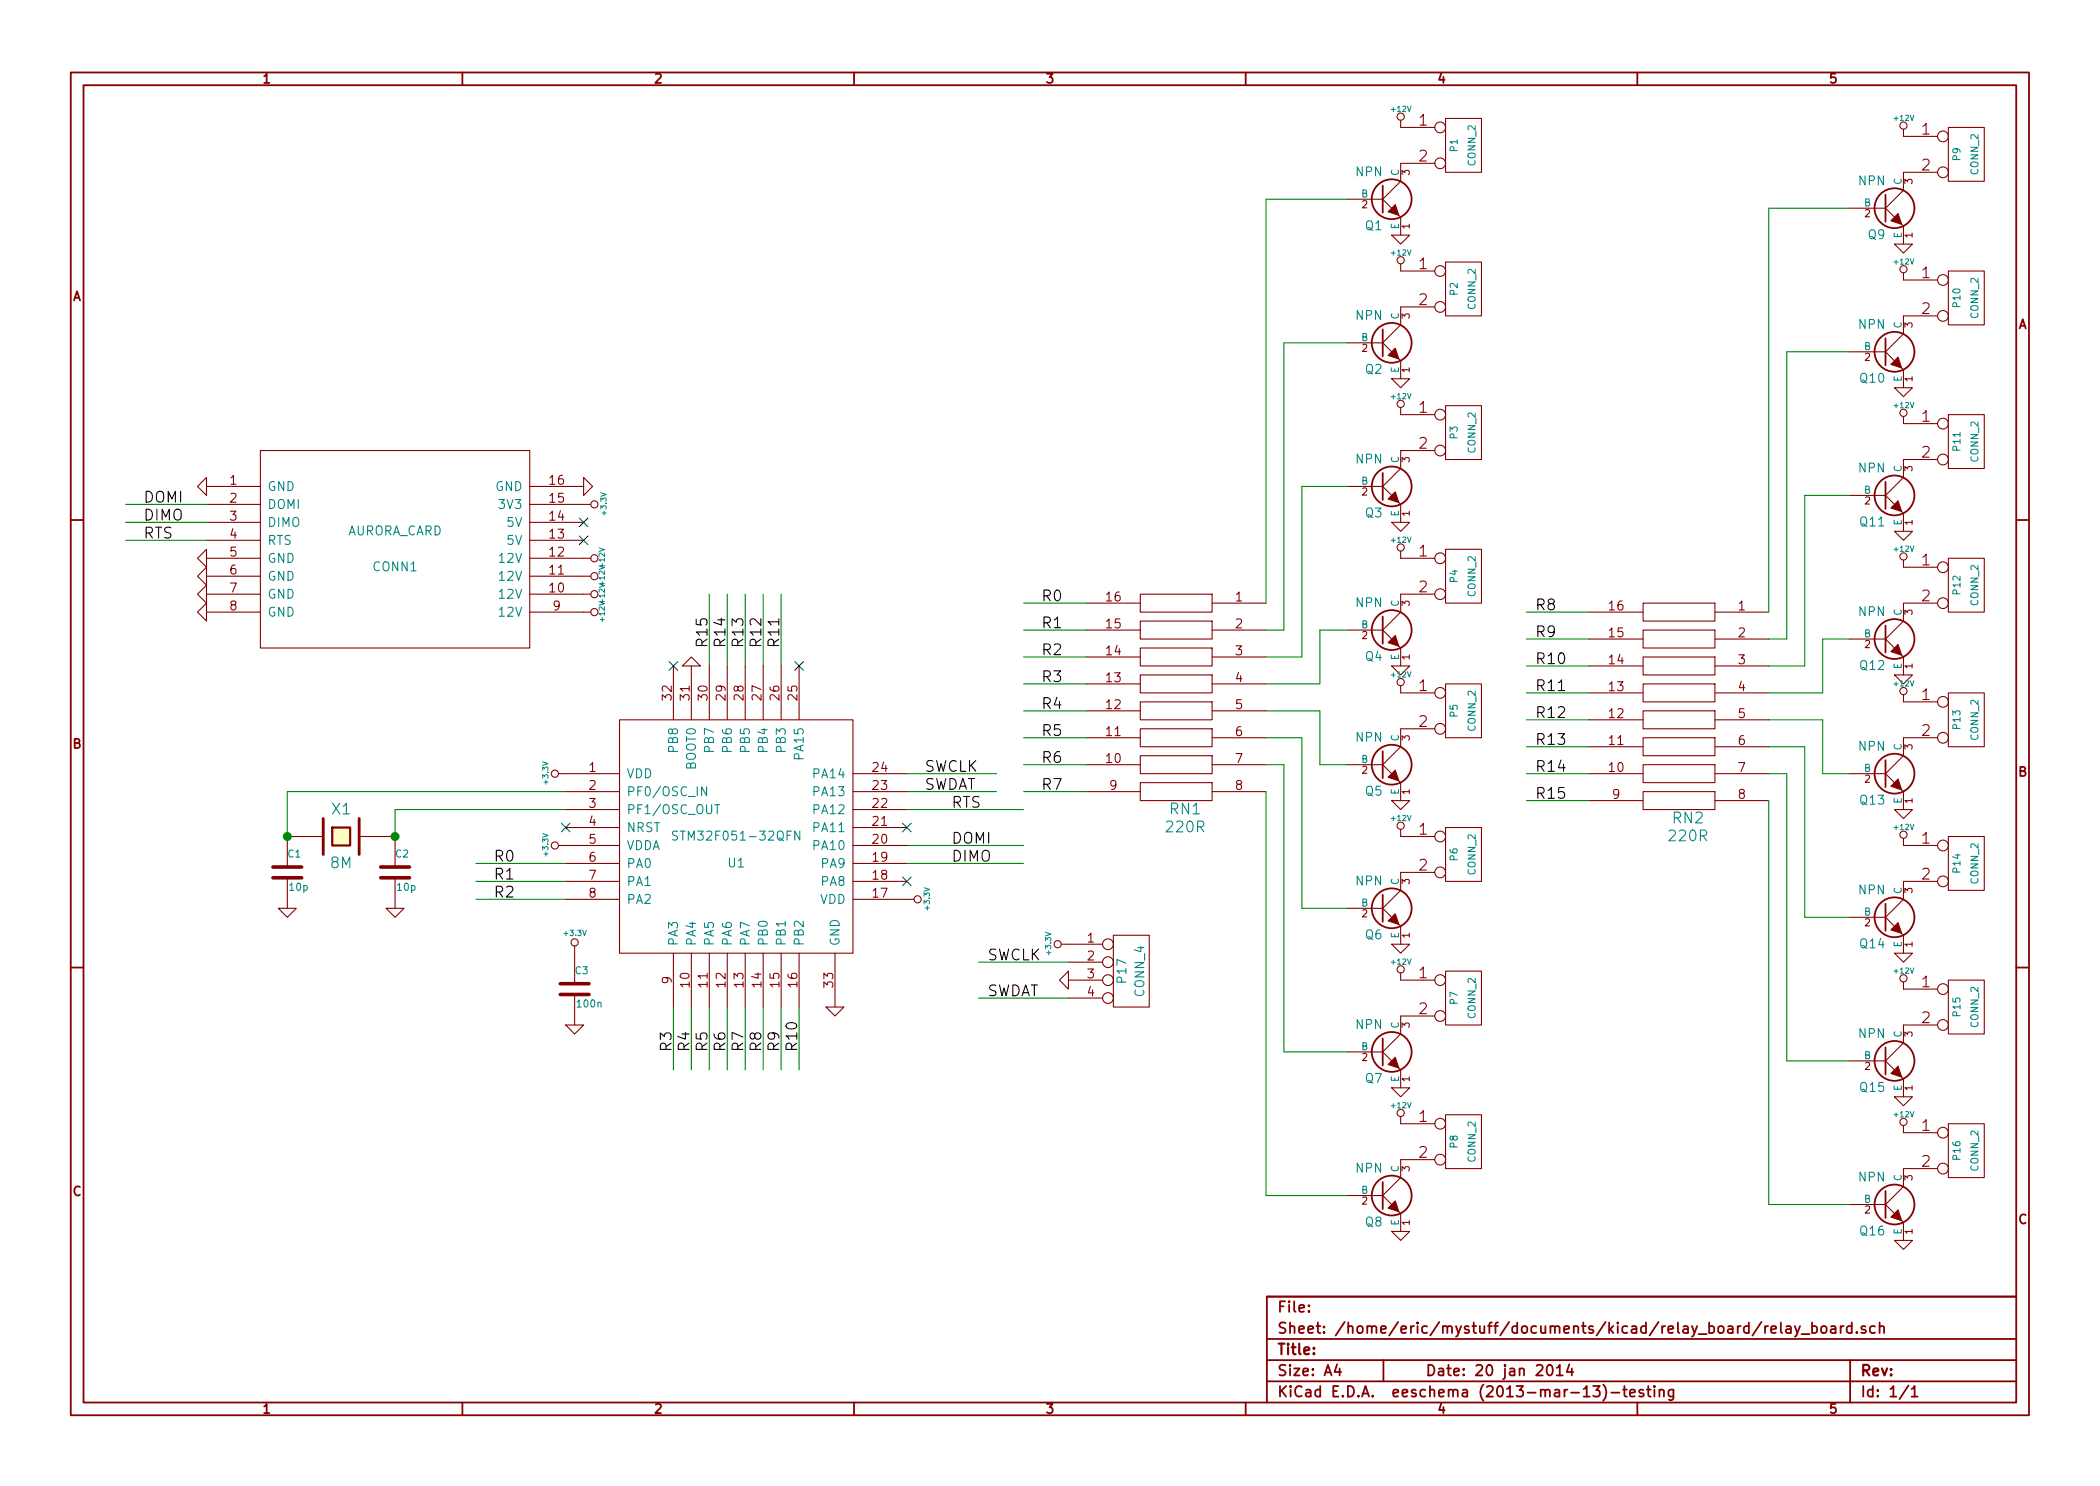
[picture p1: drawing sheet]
<svg xmlns="http://www.w3.org/2000/svg" width="297mm" height="210mm" viewBox="0 0 297 210" stroke-linecap="round" stroke-linejoin="round" font-family="sans-serif">
<g fill="none" stroke="#840000" stroke-width=".25">
<path d="M10 10.3h277v189.9h-277zM11.8 12.1h273.4v186.3h-273.4zM65.4 10.3v1.8M120.8 10.3v1.8M176.2 10.3v1.8M231.6 10.3v1.8M195.6 26.3v3.8M266.7 27.6v3.8M195.6 46.6v3.8M266.7 47.9v3.8M10 73.6h1.8M195.6 66.9v3.8"/>
<path d="M266.7 68.2v3.8M285.2 73.6h1.8M195.6 87.2v3.9M266.7 88.5v3.8M195.6 106.3v3.8M266.7 107.6v3.8M10 136.9h1.8M195.6 126.6v3.8M266.7 127.9v3.8M285.2 136.9h1.8M195.6 146.9v3.8M266.7 148.2v3.8"/>
<path d="M195.6 167.3v3.8M266.7 168.5v3.8M65.4 198.4v1.8M120.8 198.4v1.8M176.2 198.4v1.8M179.2 192.5h106M179.2 195.4h106M179.2 189.5h106M185.1 185.5h.1l-.1 .1v-.1v.1M185.1 184.7l.1 .1h-.1v-.1v.1M189.1 193l-.3 1.1h.9M189.5 193.6v1"/>
<path d="M195.7 192.5v2.9M218.9 193.3a.35 .35 0 0 1 .4-.2 .35 .35 0 0 1 .3 .3 .77 .77 0 0 1-.5 1.2 .9 .9 0 0 1-.2-1.3zM220.2 193.5l.4-.4v1.5M220.2 194.6h.9M222 193l-.4 1.1h1M222.3 193.6v1M225.3 196.1h1l-.5 .6 .4 .1 .1 .2-.1 .5-.2 .1h-.4l-.3-.1M226.8 195.9a1.71 1.71 0 0 1 0 2.3M227.9 197h1.2M229.6 196.6h.5M229.8 196.1v1.3l.2 .2h.1M230.6 197.1l.7-.1-.1-.3-.4-.1-.2 .2v.7l.2 .1 .4-.1"/>
<path d="M231.6 198.4v1.8M232.4 196.7a.37 .37 0 0 0-.5 .1v.1a.54 .54 0 0 0 .5 .3l.1 .1-.1 .2-.1 .1-.4-.1M232.9 196.6h.6M233.1 196.1v1.3l.2 .2h.2M234 196.1l-.1 .1 .1 .1 .1-.1-.1-.1v.2M234 196.6v1M234.7 196.7a.38 .38 0 0 1 .7 .1v.8M234.7 196.6v1M236.7 196.6v1.2a.39 .39 0 0 1-.6 .2M236.7 196.7l-.4-.1-.3 .3 .1 .6 .2 .1 .4-.1M249.1 187l-1.2 2M249.7 187.6v1"/>
<path d="M250.1 187.6l-.3 .1-.1 .2M250.5 188.1l.7-.1v-.3l-.5-.1-.2 .2 .1 .7 .1 .1 .5-.1M251.9 187.1v1.3l.2 .2M252.7 187.7l.1-.1 .5 .1v.9M253.3 188l-.5 .1-.2 .2 .1 .2 .1 .1 .5-.1M253.9 187.6l.3 1M254.6 187.6l-.5 1.4-.2 .1M254.8 188.8h1.2M256.3 187.7a.48 .48 0 0 1 .6 .1l.1 .1-.1 .6a.48 .48 0 0 1-.6 0M256.3 187.1v1.5M257.7 187.8a.41 .41 0 0 1 .7 .1v.4a.41 .41 0 0 1-.4 .3 .41 .41 0 0 1-.4-.3zM259 187.7l.2-.1 .4 .1v.9"/>
<path d="M259.6 188l-.4 .1-.3 .2 .1 .2 .2 .1 .4-.1M260.3 187.6v1M260.8 187.6l-.3 .1-.2 .2M261.7 192.5v5.9M261.9 187.7l-.4-.1-.3 .3 .1 .6 .2 .1 .4-.1M261.9 187.1v1.5M262.6 188.5h.1l-.1 .1v-.1v.1M263.9 187.7a.37 .37 0 0 0-.6 .1v.1a.54 .54 0 0 0 .6 .3v.1v.2l-.2 .1-.4-.1M265.2 187.7l-.4-.1-.3 .3 .1 .6 .2 .1 .4-.1M265.9 187.8a.38 .38 0 0 1 .6 0v.8M265.9 187.1v1.5M270 196l-1.3 2"/>
<path d="M270.4 196.5l.4-.4v1.5M270.4 197.6h.8M285.2 183.5h-106v14.9"/>
<circle cx="196.8" cy="28.2" r="2.82"/>
<circle cx="268" cy="29.5" r="2.82"/>
<circle cx="196.8" cy="48.5" r="2.82"/>
<circle cx="268" cy="49.8" r="2.82"/>
<circle cx="196.8" cy="68.8" r="2.82"/>
<circle cx="268" cy="70.1" r="2.82"/>
<circle cx="196.8" cy="89.1" r="2.82"/>
<circle cx="268" cy="90.4" r="2.82"/>
<circle cx="196.8" cy="108.2" r="2.82"/>
<circle cx="268" cy="109.5" r="2.82"/>
<circle cx="196.8" cy="128.5" r="2.82"/>
<circle cx="268" cy="129.8" r="2.82"/>
<circle cx="196.8" cy="148.8" r="2.82"/>
<circle cx="268" cy="150.1" r="2.82"/>
<circle cx="196.8" cy="169.2" r="2.82"/>
<circle cx="268" cy="170.4" r="2.82"/>
</g>
<g fill="none" stroke="#840000" stroke-width=".15">
<path d="M198.1 17v1h4.8M204.5 16.8h5v7.6h-5zM269.2 18.3v1h4.9M275.6 18h5.1v7.6h-5.1zM190.5 28.2h5.1M195.6 28.2l1.2 1.3M196.8 33.3h2.6l-1.3 1.2zM197.9 30.5l.2 .2v2.6M198.1 37.3v1h4.8M202.9 23.1h-4.8v2.5l-2.5 2.6M204.5 37.1h5v7.6h-5zM261.6 29.5h5.1"/>
<path d="M266.7 29.5l1.3 1.2M268 34.5h2.5l-1.3 1.3zM269 31.7l.2 .3v2.5M269.2 38.6v1h4.9M274.1 24.4h-4.9v2.5l-2.5 2.6M275.6 38.3h5.1v7.7h-5.1zM190.5 48.5h5.1M195.6 48.5l1.2 1.3M196.8 53.6h2.6l-1.3 1.3zM197.9 50.8l.2 .2v2.6M198.1 57.7v1h4.8M202.9 43.4h-4.8v2.6l-2.5 2.5"/>
<path d="M204.5 57.4h5v7.6h-5zM261.6 49.8h5.1M266.7 49.8l1.3 1.2M268 54.9h2.5l-1.3 1.2zM269 52.1l.2 .2v2.6M269.2 58.9v1h4.9M274.1 44.7h-4.9v2.5l-2.5 2.6M275.6 58.7h5.1v7.6h-5.1zM27.9 68.8l1.3-1.2v2.5zM29.2 77.7v2.6l-1.3-1.3zM29.2 68.8h7.6M29.2 71.4h7.6"/>
<path d="M29.2 73.9h7.6M29.2 76.4h7.6M29.2 79h7.6M36.8 63.7h38.1v28h-38.1zM74.9 71.4h8.7M74.9 79h8.7M74.9 68.8h7.6M74.9 73.9h7.6M74.9 76.4h7.6M82.5 67.6l1.3 1.2-1.3 1.3zM190.5 68.8h5.1M195.6 68.8l1.2 1.3"/>
<path d="M196.8 73.9h2.6l-1.3 1.3zM197.9 71.1l.2 .3v2.5M198.1 78v1h4.8M202.9 63.7h-4.8v2.6l-2.5 2.5M204.5 77.7h5v7.6h-5zM261.6 70.1h5.1M266.7 70.1l1.3 1.3M268 75.2h2.5l-1.3 1.2zM269 72.4l.2 .2v2.6M269.2 79.2v1.1h4.9M274.1 65h-4.9v2.6l-2.5 2.5M275.6 79h5.1v7.6h-5.1z"/>
<path d="M27.9 86.6l1.3-1.3v2.6zM27.9 84.1l1.3-1.3v2.5zM29.2 80.3v2.5l-1.3-1.3zM29.2 81.5h7.6M29.2 84.1h7.6M29.2 86.6h7.6M74.9 81.5h8.7M74.9 84.1h8.7M74.9 86.6h8.7M95.2 94.2v7.6M97.8 93l1.3 1.2h-2.6zM97.8 94.2v7.6"/>
<path d="M100.3 94.2v7.6M102.9 94.2v7.6M105.4 94.2v7.6M107.9 94.2v7.6M110.5 94.2v7.6M113 94.2v7.6M153.7 85.3h7.6M153.7 89.1h7.6M153.7 93h7.6M153.7 96.8h7.6M161.3 99.3h10.1v2.5h-10.1zM161.3 95.5h10.1v2.5h-10.1z"/>
<path d="M161.3 91.7h10.1v2.5h-10.1zM161.3 87.9h10.1v2.5h-10.1zM161.3 84.1h10.1v2.5h-10.1zM171.4 85.3h7.7M171.4 89.1h7.7M171.4 93h7.7M171.4 96.8h7.7M190.5 89.1h5.1M195.6 89.1l1.2 1.3M196.8 94.2h2.6l-1.3 1.3zM197.9 91.4l.2 .3v2.5M198.1 97v1h4.8"/>
<path d="M202.9 84.1h-4.8v2.5l-2.5 2.5M204.5 96.8h5v7.6h-5zM224.8 86.6h7.6M224.8 98h7.6M224.8 90.4h7.6M224.8 94.2h7.6M232.4 96.8h10.2v2.5h-10.2zM232.4 93h10.2v2.5h-10.2zM232.4 89.1h10.2v2.6h-10.2zM232.4 85.3h10.2v2.6h-10.2zM242.6 86.6h7.6M242.6 98h7.6"/>
<path d="M242.6 90.4h7.6M242.6 94.2h7.6M261.6 90.4h5.1M266.7 90.4l1.3 1.3M268 95.5h2.5l-1.3 1.3zM269 92.7l.2 .3v2.5M269.2 98.3v1h4.9M274.1 85.3h-4.9v2.6l-2.5 2.5M275.6 98h5.1v7.7h-5.1zM45.7 118.4h-5.1v4.3M50.8 118.4h5.1v4.3M79 109.5h8.6"/>
<path d="M79 119.6h8.6M80 112h7.6M80 114.5h7.6M80 117.1h7.6M87.6 101.8h33v33.1h-33zM120.6 109.5h7.7M120.6 112h7.7M120.6 114.5h7.7M120.6 117.1h7.7M120.6 119.6h7.7M153.7 112h7.6M153.7 100.6h7.6"/>
<path d="M153.7 104.4h7.6M153.7 108.2h7.6M161.3 110.7h10.1v2.6h-10.1zM161.3 106.9h10.1v2.6h-10.1zM161.3 103.1h10.1v2.6h-10.1zM171.4 112h7.7M171.4 100.6h7.7M171.4 104.4h7.7M171.4 108.2h7.7M190.5 108.2h5.1M195.6 108.2l1.2 1.3M196.8 113.3h2.6l-1.3 1.2z"/>
<path d="M197.9 110.5l.2 .2v2.6M198.1 117.3v1.1h4.8M202.9 103.1h-4.8v2.6l-2.5 2.5M204.5 117.1h5v7.6h-5zM224.8 109.5h7.6M224.8 101.8h7.6M224.8 105.7h7.6M224.8 113.3h7.6M232.4 112h10.2v2.5h-10.2zM232.4 108.2h10.2v2.5h-10.2zM232.4 104.4h10.2v2.5h-10.2zM232.4 100.6h10.2v2.5h-10.2z"/>
<path d="M242.6 109.5h7.6M242.6 101.8h7.6M242.6 105.7h7.6M242.6 113.3h7.6M261.6 109.5h5.1M266.7 109.5l1.3 1.2M268 114.5h2.5l-1.3 1.3zM269 111.8l.2 .2v2.5M269.2 118.6v1h4.9M274.1 104.4h-4.9v2.5l-2.5 2.6M275.6 118.4h5.1v7.6h-5.1zM39.4 128.5h2.5l-1.3 1.3z"/>
<path d="M40.6 124.2v4.3M54.6 128.5h2.5l-1.2 1.3zM55.9 124.2v4.3M80 122.2h7.6M80 124.7h7.6M80 127.2h7.6M81.3 133.9v5.3M95.2 134.9v7.6M97.8 134.9v7.6M100.3 134.9v7.6M102.9 134.9v7.6M105.4 134.9v7.6"/>
<path d="M107.9 134.9v7.6M110.5 134.9v7.6M113 134.9v7.6M118.1 134.9v7.6M120.6 127.2h8.7M120.6 122.2h7.7M120.6 124.7h7.7M150.1 133.6h5.9M151.1 137.4v2.5l-1.2-1.2zM151.1 138.7h4.9M151.1 136.1h4.9M157.5 132.3h5.1v10.2h-5.1z"/>
<path d="M190.5 128.5h5.1M195.6 128.5l1.2 1.3M196.8 133.6h2.6l-1.3 1.3zM197.9 130.8l.2 .3v2.5M198.1 137.7v1h4.8M202.9 123.4h-4.8v2.6l-2.5 2.5M204.5 137.4h5v7.6h-5zM261.6 129.8h5.1M266.7 129.8l1.3 1.3M268 134.9h2.5l-1.3 1.2zM269 132.1l.2 .2v2.6M269.2 138.9v1h4.9"/>
<path d="M274.1 124.7h-4.9v2.5l-2.5 2.6M275.6 138.7h5.1v7.6h-5.1zM80 145h2.5l-1.2 1.3zM81.3 140.7v4.3M116.8 142.5h2.6l-1.3 1.3zM151.1 141.2h4.9M190.5 148.8h5.1M195.6 148.8l1.2 1.3M196.8 153.9h2.6l-1.3 1.3zM197.9 151.1l.2 .3v2.5M198.1 158v1h4.8M202.9 143.8h-4.8v2.5l-2.5 2.5"/>
<path d="M204.5 157.7h5v7.6h-5zM261.6 150.1h5.1M266.7 150.1l1.3 1.3M268 155.2h2.5l-1.3 1.3zM269 152.4l.2 .2v2.6M269.2 159.3v1h4.9M274.1 145h-4.9v2.6l-2.5 2.5M275.6 159h5.1v7.6h-5.1zM190.5 169.2h5.1M195.6 169.2l1.2 1.2M196.8 174.2h2.6l-1.3 1.3zM197.9 171.4l.2 .3v2.5"/>
<path d="M202.9 164.1h-4.8v2.5l-2.5 2.6M261.6 170.4h5.1M266.7 170.4l1.3 1.3M268 175.5h2.5l-1.3 1.3zM269 172.7l.2 .3v2.5M274.1 165.3h-4.9v2.6l-2.5 2.5"/>
<circle cx="198.1" cy="16.5" r=".51"/>
<circle cx="203.7" cy="18" r=".76"/>
<circle cx="269.2" cy="17.8" r=".51"/>
<circle cx="274.8" cy="19.3" r=".76"/>
<circle cx="198.1" cy="36.8" r=".51"/>
<circle cx="203.7" cy="23.1" r=".76"/>
<circle cx="203.7" cy="38.3" r=".76"/>
<circle cx="269.2" cy="38.1" r=".51"/>
<circle cx="274.8" cy="39.6" r=".76"/>
<circle cx="274.8" cy="24.4" r=".76"/>
<circle cx="198.1" cy="57.1" r=".51"/>
<circle cx="203.7" cy="43.4" r=".76"/>
<circle cx="203.7" cy="58.7" r=".76"/>
<circle cx="269.2" cy="58.4" r=".51"/>
<circle cx="274.8" cy="59.9" r=".76"/>
<circle cx="274.8" cy="44.7" r=".76"/>
<circle cx="84.1" cy="79" r=".51"/>
<circle cx="84.1" cy="71.4" r=".51"/>
<circle cx="198.1" cy="77.5" r=".51"/>
<circle cx="203.7" cy="63.7" r=".76"/>
<circle cx="203.7" cy="79" r=".76"/>
<circle cx="269.2" cy="78.7" r=".51"/>
<circle cx="274.8" cy="65" r=".76"/>
<circle cx="84.1" cy="81.5" r=".51"/>
<circle cx="84.1" cy="84.1" r=".51"/>
<circle cx="84.1" cy="86.6" r=".51"/>
<circle cx="198.1" cy="96.5" r=".51"/>
<circle cx="203.7" cy="98" r=".76"/>
<circle cx="203.7" cy="84.1" r=".76"/>
<circle cx="269.2" cy="97.8" r=".51"/>
<circle cx="274.8" cy="80.3" r=".76"/>
<circle cx="274.8" cy="99.3" r=".76"/>
<circle cx="274.8" cy="85.3" r=".76"/>
<circle cx="78.5" cy="109.5" r=".51"/>
<circle cx="78.5" cy="119.6" r=".51"/>
<circle cx="198.1" cy="116.8" r=".51"/>
<circle cx="203.7" cy="118.4" r=".76"/>
<circle cx="203.7" cy="103.1" r=".76"/>
<circle cx="269.2" cy="118.1" r=".51"/>
<circle cx="274.8" cy="119.6" r=".76"/>
<circle cx="274.8" cy="104.4" r=".76"/>
<circle cx="81.3" cy="133.3" r=".51"/>
<circle cx="129.8" cy="127.2" r=".51"/>
<circle cx="149.6" cy="133.6" r=".51"/>
<circle cx="156.7" cy="133.6" r=".76"/>
<circle cx="156.7" cy="138.7" r=".76"/>
<circle cx="156.7" cy="136.1" r=".76"/>
<circle cx="198.1" cy="137.2" r=".51"/>
<circle cx="203.7" cy="123.4" r=".76"/>
<circle cx="203.7" cy="138.7" r=".76"/>
<circle cx="269.2" cy="138.4" r=".51"/>
<circle cx="274.8" cy="124.7" r=".76"/>
<circle cx="274.8" cy="139.9" r=".76"/>
<circle cx="156.7" cy="141.2" r=".76"/>
<circle cx="198.1" cy="157.5" r=".51"/>
<circle cx="203.7" cy="159" r=".76"/>
<circle cx="203.7" cy="143.8" r=".76"/>
<circle cx="269.2" cy="158.7" r=".51"/>
<circle cx="274.8" cy="145" r=".76"/>
<circle cx="203.7" cy="164.1" r=".76"/>
<circle cx="274.8" cy="165.3" r=".76"/>
<circle cx="274.8" cy="160.3" r=".76"/>
</g>
<path d="M95.8 117.6a.57 .57 0 0 0-.6 .1v.4l.5 .2 .1 .3-.2 .3-.5-.1M99.9 111.3v1.3l-.7-1.3v1.3M101.1 113.9h.7M113.1 117.6v1.3l-.7-1.3v1.3" fill="none" stroke="#008484" stroke-width=".15"/>
<g fill="none" stroke="#008400" stroke-width=".15">
<path d="M190.5 28.2h-11.4v57.1M261.6 29.5h-11.4v57.1M190.5 48.5h-8.9v40.6h-2.5M261.6 49.8h-8.9v40.6h-2.5M17.8 71.4h11.4M17.8 73.9h11.4M17.8 76.4h11.4M190.5 68.8h-6.4v24.2h-5M261.6 70.1h-6.3v24.1h-5.1M100.3 84.1v10.1M102.9 84.1v10.1M105.4 84.1v10.1"/>
<path d="M107.9 84.1v10.1M110.5 84.1v10.1M144.8 89.1h8.9M144.8 93h8.9M144.8 96.8h8.9M144.8 85.3h8.9M190.5 89.1h-3.8v7.7h-7.6M215.9 90.4h8.9M215.9 94.2h8.9M215.9 98h8.9M215.9 86.6h8.9M261.6 90.4h-3.8v7.6h-7.6"/>
<path d="M80 114.5h-24.1v3.9M80 112h-39.4v6.4M128.3 119.6h16.5M128.3 114.5h16.5M128.3 112h12.7M128.3 109.5h12.7M144.8 112h8.9M144.8 108.2h8.9M144.8 104.4h8.9M144.8 100.6h8.9M179.1 112v57.2h11.4M179.1 108.2h2.5v40.6h8.9"/>
<path d="M179.1 104.4h5v24.1h6.4M179.1 100.6h7.6v7.6h3.8M215.9 109.5h8.9M215.9 105.7h8.9M215.9 101.8h8.9M215.9 113.3h8.9M250.2 113.3v57.1h11.4M250.2 109.5h2.5v40.6h8.9M250.2 105.7h5.1v24.1h6.3M250.2 101.8h7.6v7.7h3.8M67.3 122.2h12.7M67.3 124.7h12.7"/>
<path d="M67.3 127.2h12.7M128.3 122.2h16.5M138.4 136.1h12.7M95.2 142.5v8.9M97.8 142.5v8.9M100.3 142.5v8.9M102.9 142.5v8.9M105.4 142.5v8.9M107.9 142.5v8.9M110.5 142.5v8.9M113 142.5v8.9M138.4 141.2h12.7"/>
</g>
<path d="M45.7 115.8v5.1M50.8 115.8v5.1" fill="none" stroke="#840000" stroke-width=".41"/>
<path d="M47 117.1h2.5v2.5h-2.5z" fill="#ffffc2" stroke="#ffffc2" stroke-width=".25"/>
<path d="M47 117.1h2.5v2.5h-2.5z" fill="none" stroke="#840000" stroke-width=".3"/>
<path d="M38.6 124.2h4.1M38.6 122.7h4.1M53.8 124.2h4.1M53.8 122.7h4.1M79.2 139.2h4.1M79.2 140.7h4.1" fill="none" stroke="#840000" stroke-width=".51"/>
<g fill="#008400" stroke="#008400" stroke-width=".25">
<circle cx="40.6" cy="118.4" r=".51"/>
<circle cx="55.9" cy="118.4" r=".51"/>
</g>
<g fill="#840000" stroke="#840000" stroke-width=".15">
<path d="M196.3 30l1.1-1 .5 1.5z"/>
<path d="M196.3 50.3l1.1-1 .5 1.5z"/>
<path d="M196.3 70.6l1.1-1 .5 1.5z"/>
<path d="M196.3 90.9l1.1-1 .5 1.5z"/>
<path d="M196.3 110l1.1-1 .5 1.5z"/>
<path d="M196.3 130.3l1.1-1 .5 1.5z"/>
<path d="M196.3 150.6l1.1-1 .5 1.5z"/>
<path d="M196.3 170.9l1.1-1 .5 1.5z"/>
<path d="M267.5 31.2l1-1 .5 1.5z"/>
<path d="M267.5 51.6l1-1.1 .5 1.6z"/>
<path d="M267.5 71.9l1-1 .5 1.5z"/>
<path d="M267.5 92.2l1-1 .5 1.5z"/>
<path d="M267.5 111.2l1-1 .5 1.6z"/>
<path d="M267.5 131.6l1-1 .5 1.5z"/>
<path d="M267.5 151.9l1-1 .5 1.5z"/>
<path d="M267.5 172.2l1-1 .5 1.5z"/>
</g>
<g fill="none" stroke="#000084" stroke-width=".15">
<path d="M81.9 73.3l1.3 1.2M81.9 75.8l1.3 1.3M83.2 73.3l-1.3 1.2M83.2 75.8l-1.3 1.3M94.6 93.6l1.3 1.2M95.9 93.6l-1.3 1.2M112.4 93.6l1.2 1.2M113.6 93.6l-1.2 1.2M79.4 116.5l1.2 1.2M80.6 116.5l-1.2 1.2M127.7 116.5l1.2 1.2M128.9 116.5l-1.2 1.2"/>
<path d="M127.7 124.1l1.2 1.2M128.9 124.1l-1.2 1.2"/>
</g>
<g font-size="2.1" fill="#840000">
<text x="200.7" y="17.8">1</text>
<text x="200.7" y="22.9">2</text>
<text x="271.8" y="19">1</text>
<text x="271.8" y="24.1">2</text>
<text x="200.7" y="38.1">1</text>
<text x="271.8" y="39.4">1</text>
<text x="200.7" y="43.2">2</text>
<text x="271.8" y="44.4">2</text>
<text x="200.7" y="58.4">1</text>
<text x="271.8" y="59.7">1</text>
<text x="200.7" y="63.5">2</text>
<text x="271.8" y="64.8">2</text>
<text x="200.7" y="78.7">1</text>
<text x="200.7" y="83.8">2</text>
<text x="271.8" y="80">1</text>
<text x="271.8" y="85.1">2</text>
<text x="200.7" y="97.8">1</text>
<text x="271.8" y="99.1">1</text>
<text x="200.7" y="102.9">2</text>
<text x="271.8" y="104.1">2</text>
<text x="200.7" y="118.1">1</text>
<text x="271.8" y="119.4">1</text>
<text x="200.7" y="123.2">2</text>
<text x="271.8" y="124.5">2</text>
<text x="200.7" y="138.4">1</text>
<text x="200.7" y="143.5">2</text>
<text x="271.8" y="139.7">1</text>
<text x="271.8" y="144.8">2</text>
<text x="200.7" y="158.7">1</text>
<text x="271.8" y="160">1</text>
<text x="200.7" y="163.8">2</text>
<text x="271.8" y="165.1">2</text>
<text x="180.7" y="185.7">File:</text>
<text x="180.7" y="188.7">Sheet: /home/eric/mystuff/documents/kicad/relay_board/relay_board.sch</text>
<text x="180.7" y="191.7">Title:</text>
<text x="180.7" y="194.7">Size: A4</text>
<text x="180.7" y="197.7">KiCad E.D.A. eeschema (2013-mar-13)-testing</text>
<text x="201.7" y="194.7">Date: 20 jan 2014</text>
<text x="263.2" y="197.7">Id: 1/1</text>
<text x="263.2" y="194.7">Rev:</text>
</g>
<g font-size="2.1">
<text x="20.3" y="71.1">DOMI</text>
<text x="20.3" y="73.7">DIMO</text>
<text x="20.3" y="76.2">RTS</text>
<text x="147.3" y="85.1">R0</text>
<text x="147.3" y="88.9">R1</text>
<text x="217.2" y="86.4">R8</text>
<text x="100.1" y="91.7" transform="rotate(-90 100.1 91.7)">R15</text>
<text x="102.6" y="91.7" transform="rotate(-90 102.6 91.7)">R14</text>
<text x="105.2" y="91.7" transform="rotate(-90 105.2 91.7)">R13</text>
<text x="107.7" y="91.7" transform="rotate(-90 107.7 91.7)">R12</text>
<text x="110.2" y="91.7" transform="rotate(-90 110.2 91.7)">R11</text>
<text x="147.3" y="92.7">R2</text>
<text x="217.2" y="90.2">R9</text>
<text x="217.2" y="94">R10</text>
<text x="147.3" y="96.5">R3</text>
<text x="147.3" y="100.3">R4</text>
<text x="217.2" y="97.8">R11</text>
<text x="217.2" y="101.6">R12</text>
<text x="147.3" y="104.1">R5</text>
<text x="147.3" y="107.9">R6</text>
<text x="217.2" y="105.4">R13</text>
<text x="130.8" y="111.8">SWDAT</text>
<text x="130.8" y="109.2">SWCLK</text>
<text x="147.3" y="111.8">R7</text>
<text x="217.2" y="109.2">R14</text>
<text x="217.2" y="113">R15</text>
<text x="134.6" y="114.3">RTS</text>
<text x="134.6" y="119.4">DOMI</text>
<text x="69.8" y="121.9">R0</text>
<text x="69.8" y="124.5">R1</text>
<text x="134.6" y="121.9">DIMO</text>
<text x="69.8" y="127">R2</text>
<text x="139.7" y="135.9">SWCLK</text>
<text x="139.7" y="141">SWDAT</text>
<text x="95" y="148.8" transform="rotate(-90 95 148.8)">R3</text>
<text x="97.5" y="148.8" transform="rotate(-90 97.5 148.8)">R4</text>
<text x="100.1" y="148.8" transform="rotate(-90 100.1 148.8)">R5</text>
<text x="102.6" y="148.8" transform="rotate(-90 102.6 148.8)">R6</text>
<text x="105.2" y="148.8" transform="rotate(-90 105.2 148.8)">R7</text>
<text x="107.7" y="148.8" transform="rotate(-90 107.7 148.8)">R8</text>
<text x="110.2" y="148.8" transform="rotate(-90 110.2 148.8)">R9</text>
<text x="112.8" y="148.8" transform="rotate(-90 112.8 148.8)">R10</text>
</g>
<g font-size="2.1" fill="#008484">
<text x="47" y="115.2">X1</text>
<text x="165.1" y="117.8">220R</text>
<text x="165.5" y="115.2">RN1</text>
<text x="236.2" y="119">220R</text>
<text x="236.7" y="116.5">RN2</text>
<text x="46.8" y="122.9">8M</text>
</g>
<g font-size="1.8" fill="#840000">
<text x="37.2" y="11.8">1</text>
<text x="92.6" y="11.8">2</text>
<text x="148" y="11.8">3</text>
<text x="203.4" y="11.8">4</text>
<text x="258.8" y="11.8">5</text>
<text x="10.3" y="42.6">A</text>
<text x="285.5" y="46.5">A</text>
<text x="32.5" y="68.6">1</text>
<text x="32.5" y="71.1">2</text>
<text x="77.8" y="71.1">15</text>
<text x="77.8" y="68.6">16</text>
<text x="32.5" y="73.7">3</text>
<text x="32.5" y="76.2">4</text>
<text x="77.8" y="76.2">13</text>
<text x="77.8" y="73.7">14</text>
<text x="32.5" y="78.7">5</text>
<text x="32.5" y="81.3">6</text>
<text x="32.5" y="83.8">7</text>
<text x="77.8" y="83.8">10</text>
<text x="77.8" y="81.3">11</text>
<text x="77.8" y="78.7">12</text>
<text x="32.5" y="86.4">8</text>
<text x="78.3" y="86.4">9</text>
<text x="156.5" y="88.9">15</text>
<text x="156.5" y="85.1">16</text>
<text x="174.8" y="85.1">1</text>
<text x="174.8" y="88.9">2</text>
<text x="227.6" y="86.4">16</text>
<text x="245.9" y="86.4">1</text>
<text x="156.5" y="92.7">14</text>
<text x="174.8" y="92.7">3</text>
<text x="227.6" y="94">14</text>
<text x="227.6" y="90.2">15</text>
<text x="245.9" y="90.2">2</text>
<text x="245.9" y="94">3</text>
<text x="95" y="99" transform="rotate(-90 95 99)">32</text>
<text x="97.5" y="99" transform="rotate(-90 97.5 99)">31</text>
<text x="100.1" y="99" transform="rotate(-90 100.1 99)">30</text>
<text x="102.6" y="99" transform="rotate(-90 102.6 99)">29</text>
<text x="105.2" y="99" transform="rotate(-90 105.2 99)">28</text>
<text x="107.7" y="99" transform="rotate(-90 107.7 99)">27</text>
<text x="110.2" y="99" transform="rotate(-90 110.2 99)">26</text>
<text x="112.8" y="99" transform="rotate(-90 112.8 99)">25</text>
<text x="156.5" y="100.3">12</text>
<text x="156.5" y="96.5">13</text>
<text x="174.8" y="96.5">4</text>
<text x="174.8" y="100.3">5</text>
<text x="227.6" y="101.6">12</text>
<text x="227.6" y="97.8">13</text>
<text x="245.9" y="97.8">4</text>
<text x="245.9" y="101.6">5</text>
<text x="10.3" y="105.9">B</text>
<text x="156.5" y="107.9">10</text>
<text x="156.5" y="104.1">11</text>
<text x="174.8" y="104.1">6</text>
<text x="174.8" y="107.9">7</text>
<text x="227.6" y="105.4">11</text>
<text x="245.9" y="105.4">6</text>
<text x="83.3" y="109.2">1</text>
<text x="83.3" y="111.8">2</text>
<text x="123.5" y="111.8">23</text>
<text x="123.5" y="109.2">24</text>
<text x="157" y="111.8">9</text>
<text x="174.8" y="111.8">8</text>
<text x="227.6" y="109.2">10</text>
<text x="228.1" y="113">9</text>
<text x="245.9" y="109.2">7</text>
<text x="245.9" y="113">8</text>
<text x="285.5" y="109.8">B</text>
<text x="83.3" y="114.3">3</text>
<text x="83.3" y="116.8">4</text>
<text x="83.3" y="119.4">5</text>
<text x="123.5" y="119.4">20</text>
<text x="123.5" y="116.8">21</text>
<text x="123.5" y="114.3">22</text>
<text x="83.3" y="121.9">6</text>
<text x="83.3" y="124.5">7</text>
<text x="123.5" y="124.5">18</text>
<text x="123.5" y="121.9">19</text>
<text x="83.3" y="127">8</text>
<text x="123.5" y="127">17</text>
<text x="153.8" y="133.3">1</text>
<text x="153.8" y="135.9">2</text>
<text x="95" y="139.2" transform="rotate(-90 95 139.2)">9</text>
<text x="97.5" y="139.6" transform="rotate(-90 97.5 139.6)">10</text>
<text x="100.1" y="139.6" transform="rotate(-90 100.1 139.6)">11</text>
<text x="102.6" y="139.6" transform="rotate(-90 102.6 139.6)">12</text>
<text x="105.2" y="139.6" transform="rotate(-90 105.2 139.6)">13</text>
<text x="107.7" y="139.6" transform="rotate(-90 107.7 139.6)">14</text>
<text x="110.2" y="139.6" transform="rotate(-90 110.2 139.6)">15</text>
<text x="112.8" y="139.6" transform="rotate(-90 112.8 139.6)">16</text>
<text x="117.9" y="139.6" transform="rotate(-90 117.9 139.6)">33</text>
<text x="153.8" y="138.4">3</text>
<text x="153.8" y="141">4</text>
<text x="10.3" y="169.2">C</text>
<text x="285.5" y="173.2">C</text>
<text x="37.2" y="200">1</text>
<text x="92.6" y="200">2</text>
<text x="148" y="200">3</text>
<text x="203.4" y="200">4</text>
<text x="258.8" y="200">5</text>
</g>
<g font-size="1.8" fill="#008484">
<text x="191.8" y="24.9">NPN</text>
<text x="262.9" y="26.2">NPN</text>
<text x="193.1" y="32.6">Q1</text>
<text x="264.3" y="33.8">Q9</text>
<text x="191.8" y="45.3">NPN</text>
<text x="262.9" y="46.5">NPN</text>
<text x="193.1" y="52.9">Q2</text>
<text x="263.1" y="54.1">Q10</text>
<text x="191.8" y="65.6">NPN</text>
<text x="37.8" y="69.5">GND</text>
<text x="70" y="69.5">GND</text>
<text x="262.9" y="66.8">NPN</text>
<text x="37.8" y="72">DOMI</text>
<text x="37.8" y="74.5">DIMO</text>
<text x="37.8" y="77.1">RTS</text>
<text x="49" y="75.7">AURORA_CARD</text>
<text x="70.8" y="72">3V3</text>
<text x="71.8" y="77.1">5V</text>
<text x="71.8" y="74.5">5V</text>
<text x="193.1" y="73.2">Q3</text>
<text x="263.1" y="74.5">Q11</text>
<text x="37.8" y="79.6">GND</text>
<text x="37.8" y="82.2">GND</text>
<text x="52.8" y="80.8">CONN1</text>
<text x="70.8" y="82.2">12V</text>
<text x="70.8" y="79.6">12V</text>
<text x="37.8" y="84.7">GND</text>
<text x="37.8" y="87.2">GND</text>
<text x="70.8" y="87.2">12V</text>
<text x="70.8" y="84.7">12V</text>
<text x="191.8" y="85.9">NPN</text>
<text x="262.9" y="87.2">NPN</text>
<text x="193.1" y="93.5">Q4</text>
<text x="263.1" y="94.8">Q12</text>
<text x="95.9" y="106.3" transform="rotate(-90 95.9 106.3)">PB8</text>
<text x="101" y="106.3" transform="rotate(-90 101 106.3)">PB7</text>
<text x="103.5" y="106.3" transform="rotate(-90 103.5 106.3)">PB6</text>
<text x="106" y="106.3" transform="rotate(-90 106 106.3)">PB5</text>
<text x="108.6" y="106.3" transform="rotate(-90 108.6 106.3)">PB4</text>
<text x="111.1" y="106.3" transform="rotate(-90 111.1 106.3)">PB3</text>
<text x="113.7" y="107.3" transform="rotate(-90 113.7 107.3)">PA15</text>
<text x="191.8" y="104.9">NPN</text>
<text x="262.9" y="106.2">NPN</text>
<text x="88.6" y="110.1">VDD</text>
<text x="88.6" y="112.6">PF0/OSC_IN</text>
<text x="98.4" y="109" transform="rotate(-90 98.4 109)">BOOT0</text>
<text x="115.2" y="112.6">PA13</text>
<text x="115.2" y="110.1">PA14</text>
<text x="193.1" y="112.6">Q5</text>
<text x="263.1" y="113.8">Q13</text>
<text x="88.6" y="115.2">PF1/OSC_OUT</text>
<text x="88.6" y="117.7">NRST</text>
<text x="96.1" y="118.9">STM32F051-32QFN</text>
<text x="115.2" y="117.7">PA11</text>
<text x="115.2" y="115.2">PA12</text>
<text x="88.6" y="120.3">VDDA</text>
<text x="88.6" y="122.8">PA0</text>
<text x="88.6" y="125.3">PA1</text>
<text x="103" y="122.7">U1</text>
<text x="115.2" y="120.3">PA10</text>
<text x="116.2" y="125.3">PA8</text>
<text x="116.2" y="122.8">PA9</text>
<text x="191.8" y="125.3">NPN</text>
<text x="88.6" y="127.9">PA2</text>
<text x="115.9" y="127.9">VDD</text>
<text x="262.9" y="126.5">NPN</text>
<text x="95.9" y="133.9" transform="rotate(-90 95.9 133.9)">PA3</text>
<text x="98.4" y="133.9" transform="rotate(-90 98.4 133.9)">PA4</text>
<text x="101" y="133.9" transform="rotate(-90 101 133.9)">PA5</text>
<text x="103.5" y="133.9" transform="rotate(-90 103.5 133.9)">PA6</text>
<text x="106" y="133.9" transform="rotate(-90 106 133.9)">PA7</text>
<text x="108.6" y="133.9" transform="rotate(-90 108.6 133.9)">PB0</text>
<text x="111.1" y="133.9" transform="rotate(-90 111.1 133.9)">PB1</text>
<text x="113.7" y="133.9" transform="rotate(-90 113.7 133.9)">PB2</text>
<text x="118.7" y="133.9" transform="rotate(-90 118.7 133.9)">GND</text>
<text x="193.1" y="132.9">Q6</text>
<text x="263.1" y="134.2">Q14</text>
<text x="159.3" y="139" transform="rotate(-90 159.3 139)">P17</text>
<text x="161.8" y="141" transform="rotate(-90 161.8 141)">CONN_4</text>
<text x="191.8" y="145.6">NPN</text>
<text x="262.9" y="146.9">NPN</text>
<text x="193.1" y="153.2">Q7</text>
<text x="263.1" y="154.5">Q15</text>
<text x="191.8" y="165.9">NPN</text>
<text x="262.9" y="167.2">NPN</text>
<text x="193.1" y="173.5">Q8</text>
<text x="263.1" y="174.8">Q16</text>
</g>
<g font-size="1.4" fill="#008484">
<text x="206.2" y="21.4" transform="rotate(-90 206.2 21.4)">P1</text>
<text x="208.7" y="23.4" transform="rotate(-90 208.7 23.4)">CONN_2</text>
<text x="277.3" y="22.7" transform="rotate(-90 277.3 22.7)">P9</text>
<text x="192.5" y="27.9">B</text>
<text x="197.9" y="24.9" transform="rotate(-90 197.9 24.9)">C</text>
<text x="263.7" y="29.2">B</text>
<text x="269" y="26.2" transform="rotate(-90 269 26.2)">C</text>
<text x="279.8" y="24.7" transform="rotate(-90 279.8 24.7)">CONN_2</text>
<text x="197.9" y="32.5" transform="rotate(-90 197.9 32.5)">E</text>
<text x="269" y="33.7" transform="rotate(-90 269 33.7)">E</text>
<text x="206.2" y="41.8" transform="rotate(-90 206.2 41.8)">P2</text>
<text x="197.9" y="45.2" transform="rotate(-90 197.9 45.2)">C</text>
<text x="208.7" y="43.8" transform="rotate(-90 208.7 43.8)">CONN_2</text>
<text x="269" y="46.5" transform="rotate(-90 269 46.5)">C</text>
<text x="277.3" y="43.4" transform="rotate(-90 277.3 43.4)">P10</text>
<text x="279.8" y="45" transform="rotate(-90 279.8 45)">CONN_2</text>
<text x="192.5" y="48.3">B</text>
<text x="197.9" y="52.8" transform="rotate(-90 197.9 52.8)">E</text>
<text x="263.7" y="49.5">B</text>
<text x="269" y="54" transform="rotate(-90 269 54)">E</text>
<text x="197.9" y="65.5" transform="rotate(-90 197.9 65.5)">C</text>
<text x="206.2" y="62.1" transform="rotate(-90 206.2 62.1)">P3</text>
<text x="208.7" y="64.1" transform="rotate(-90 208.7 64.1)">CONN_2</text>
<text x="277.3" y="63.7" transform="rotate(-90 277.3 63.7)">P11</text>
<text x="279.8" y="65.3" transform="rotate(-90 279.8 65.3)">CONN_2</text>
<text x="192.5" y="68.6">B</text>
<text x="263.7" y="69.8">B</text>
<text x="269" y="66.8" transform="rotate(-90 269 66.8)">C</text>
<text x="197.9" y="73.1" transform="rotate(-90 197.9 73.1)">E</text>
<text x="269" y="74.4" transform="rotate(-90 269 74.4)">E</text>
<text x="206.2" y="82.4" transform="rotate(-90 206.2 82.4)">P4</text>
<text x="192.5" y="88.9">B</text>
<text x="197.9" y="85.8" transform="rotate(-90 197.9 85.8)">C</text>
<text x="208.7" y="84.4" transform="rotate(-90 208.7 84.4)">CONN_2</text>
<text x="269" y="87.1" transform="rotate(-90 269 87.1)">C</text>
<text x="277.3" y="84" transform="rotate(-90 277.3 84)">P12</text>
<text x="279.8" y="85.7" transform="rotate(-90 279.8 85.7)">CONN_2</text>
<text x="197.9" y="93.4" transform="rotate(-90 197.9 93.4)">E</text>
<text x="263.7" y="90.2">B</text>
<text x="269" y="94.7" transform="rotate(-90 269 94.7)">E</text>
<text x="206.2" y="101.4" transform="rotate(-90 206.2 101.4)">P5</text>
<text x="192.5" y="107.9">B</text>
<text x="197.9" y="104.9" transform="rotate(-90 197.9 104.9)">C</text>
<text x="208.7" y="103.4" transform="rotate(-90 208.7 103.4)">CONN_2</text>
<text x="269" y="106.2" transform="rotate(-90 269 106.2)">C</text>
<text x="277.3" y="103.1" transform="rotate(-90 277.3 103.1)">P13</text>
<text x="279.8" y="104.7" transform="rotate(-90 279.8 104.7)">CONN_2</text>
<text x="197.9" y="112.5" transform="rotate(-90 197.9 112.5)">E</text>
<text x="263.7" y="109.2">B</text>
<text x="269" y="113.7" transform="rotate(-90 269 113.7)">E</text>
<text x="40.7" y="121.3">C1</text>
<text x="56" y="121.3">C2</text>
<text x="197.9" y="125.2" transform="rotate(-90 197.9 125.2)">C</text>
<text x="206.2" y="121.8" transform="rotate(-90 206.2 121.8)">P6</text>
<text x="208.7" y="123.8" transform="rotate(-90 208.7 123.8)">CONN_2</text>
<text x="277.3" y="123.4" transform="rotate(-90 277.3 123.4)">P14</text>
<text x="279.8" y="125" transform="rotate(-90 279.8 125)">CONN_2</text>
<text x="41" y="126">10p</text>
<text x="56.2" y="126">10p</text>
<text x="192.5" y="128.3">B</text>
<text x="263.7" y="129.5">B</text>
<text x="269" y="126.5" transform="rotate(-90 269 126.5)">C</text>
<text x="81.4" y="137.8">C3</text>
<text x="197.9" y="132.8" transform="rotate(-90 197.9 132.8)">E</text>
<text x="269" y="134.1" transform="rotate(-90 269 134.1)">E</text>
<text x="81.7" y="142.5">100n</text>
<text x="206.2" y="142.1" transform="rotate(-90 206.2 142.1)">P7</text>
<text x="277.3" y="143.7" transform="rotate(-90 277.3 143.7)">P15</text>
<text x="192.5" y="148.6">B</text>
<text x="197.9" y="145.5" transform="rotate(-90 197.9 145.5)">C</text>
<text x="208.7" y="144.1" transform="rotate(-90 208.7 144.1)">CONN_2</text>
<text x="263.7" y="149.9">B</text>
<text x="269" y="146.8" transform="rotate(-90 269 146.8)">C</text>
<text x="279.8" y="145.4" transform="rotate(-90 279.8 145.4)">CONN_2</text>
<text x="197.9" y="153.1" transform="rotate(-90 197.9 153.1)">E</text>
<text x="269" y="154.4" transform="rotate(-90 269 154.4)">E</text>
<text x="197.9" y="165.9" transform="rotate(-90 197.9 165.9)">C</text>
<text x="206.2" y="162.4" transform="rotate(-90 206.2 162.4)">P8</text>
<text x="208.7" y="164.4" transform="rotate(-90 208.7 164.4)">CONN_2</text>
<text x="269" y="167.1" transform="rotate(-90 269 167.1)">C</text>
<text x="277.3" y="164.1" transform="rotate(-90 277.3 164.1)">P16</text>
<text x="279.8" y="165.7" transform="rotate(-90 279.8 165.7)">CONN_2</text>
<text x="192.5" y="168.9">B</text>
<text x="197.9" y="173.4" transform="rotate(-90 197.9 173.4)">E</text>
<text x="263.7" y="170.2">B</text>
<text x="269" y="174.7" transform="rotate(-90 269 174.7)">E</text>
</g>
<g font-size="1.4" fill="#840000">
<text x="192.7" y="29.5">2</text>
<text x="199.4" y="24.8" transform="rotate(-90 199.4 24.8)">3</text>
<text x="270.5" y="26" transform="rotate(-90 270.5 26)">3</text>
<text x="199.4" y="32.4" transform="rotate(-90 199.4 32.4)">1</text>
<text x="263.8" y="30.7">2</text>
<text x="270.5" y="33.6" transform="rotate(-90 270.5 33.6)">1</text>
<text x="199.4" y="45.1" transform="rotate(-90 199.4 45.1)">3</text>
<text x="270.5" y="46.3" transform="rotate(-90 270.5 46.3)">3</text>
<text x="192.7" y="49.8">2</text>
<text x="199.4" y="52.7" transform="rotate(-90 199.4 52.7)">1</text>
<text x="263.8" y="51">2</text>
<text x="270.5" y="54" transform="rotate(-90 270.5 54)">1</text>
<text x="199.4" y="65.4" transform="rotate(-90 199.4 65.4)">3</text>
<text x="192.7" y="70.1">2</text>
<text x="263.8" y="71.4">2</text>
<text x="270.5" y="66.7" transform="rotate(-90 270.5 66.7)">3</text>
<text x="199.4" y="73" transform="rotate(-90 199.4 73)">1</text>
<text x="270.5" y="74.3" transform="rotate(-90 270.5 74.3)">1</text>
<text x="199.4" y="85.7" transform="rotate(-90 199.4 85.7)">3</text>
<text x="270.5" y="87" transform="rotate(-90 270.5 87)">3</text>
<text x="192.7" y="90.4">2</text>
<text x="199.4" y="93.3" transform="rotate(-90 199.4 93.3)">1</text>
<text x="263.8" y="91.7">2</text>
<text x="270.5" y="94.6" transform="rotate(-90 270.5 94.6)">1</text>
<text x="199.4" y="104.8" transform="rotate(-90 199.4 104.8)">3</text>
<text x="270.5" y="106" transform="rotate(-90 270.5 106)">3</text>
<text x="192.7" y="109.5">2</text>
<text x="199.4" y="112.4" transform="rotate(-90 199.4 112.4)">1</text>
<text x="263.8" y="110.7">2</text>
<text x="270.5" y="113.7" transform="rotate(-90 270.5 113.7)">1</text>
<text x="199.4" y="125.1" transform="rotate(-90 199.4 125.1)">3</text>
<text x="192.7" y="129.8">2</text>
<text x="263.8" y="131.1">2</text>
<text x="270.5" y="126.4" transform="rotate(-90 270.5 126.4)">3</text>
<text x="199.4" y="132.7" transform="rotate(-90 199.4 132.7)">1</text>
<text x="270.5" y="134" transform="rotate(-90 270.5 134)">1</text>
<text x="199.4" y="145.4" transform="rotate(-90 199.4 145.4)">3</text>
<text x="270.5" y="146.7" transform="rotate(-90 270.5 146.7)">3</text>
<text x="192.7" y="150.1">2</text>
<text x="199.4" y="153" transform="rotate(-90 199.4 153)">1</text>
<text x="263.8" y="151.4">2</text>
<text x="270.5" y="154.3" transform="rotate(-90 270.5 154.3)">1</text>
<text x="199.4" y="165.7" transform="rotate(-90 199.4 165.7)">3</text>
<text x="270.5" y="167" transform="rotate(-90 270.5 167)">3</text>
<text x="192.7" y="170.4">2</text>
<text x="199.4" y="173.3" transform="rotate(-90 199.4 173.3)">1</text>
<text x="263.8" y="171.7">2</text>
<text x="270.5" y="174.6" transform="rotate(-90 270.5 174.6)">1</text>
</g>
<g font-size="1.1" fill="#008484">
<text x="196.9" y="15.8">+12V</text>
<text x="268" y="17.1">+12V</text>
<text x="196.9" y="36.1">+12V</text>
<text x="268" y="37.4">+12V</text>
<text x="196.9" y="56.5">+12V</text>
<text x="268" y="57.7">+12V</text>
<text x="85.8" y="72.8" transform="rotate(-90 85.8 72.8)">+3.3V</text>
<text x="196.9" y="76.8">+12V</text>
<text x="268" y="78">+12V</text>
<text x="85.5" y="87.9" transform="rotate(-90 85.5 87.9)">+12V+12V+12V+12V</text>
<text x="196.9" y="95.8">+12V</text>
<text x="268" y="97.1">+12V</text>
<text x="77.5" y="110.8" transform="rotate(-90 77.5 110.8)">+3.3V</text>
<text x="196.9" y="116.1">+12V</text>
<text x="268" y="117.4">+12V</text>
<text x="77.5" y="121" transform="rotate(-90 77.5 121)">+3.3V</text>
<text x="131.5" y="128.6" transform="rotate(-90 131.5 128.6)">+3.3V</text>
<text x="79.9" y="132.4">+3.3V</text>
<text x="148.7" y="135" transform="rotate(-90 148.7 135)">+3.3V</text>
<text x="196.9" y="136.5">+12V</text>
<text x="268" y="137.7">+12V</text>
<text x="196.9" y="156.8">+12V</text>
<text x="268" y="158.1">+12V</text>
</g>
</svg>
